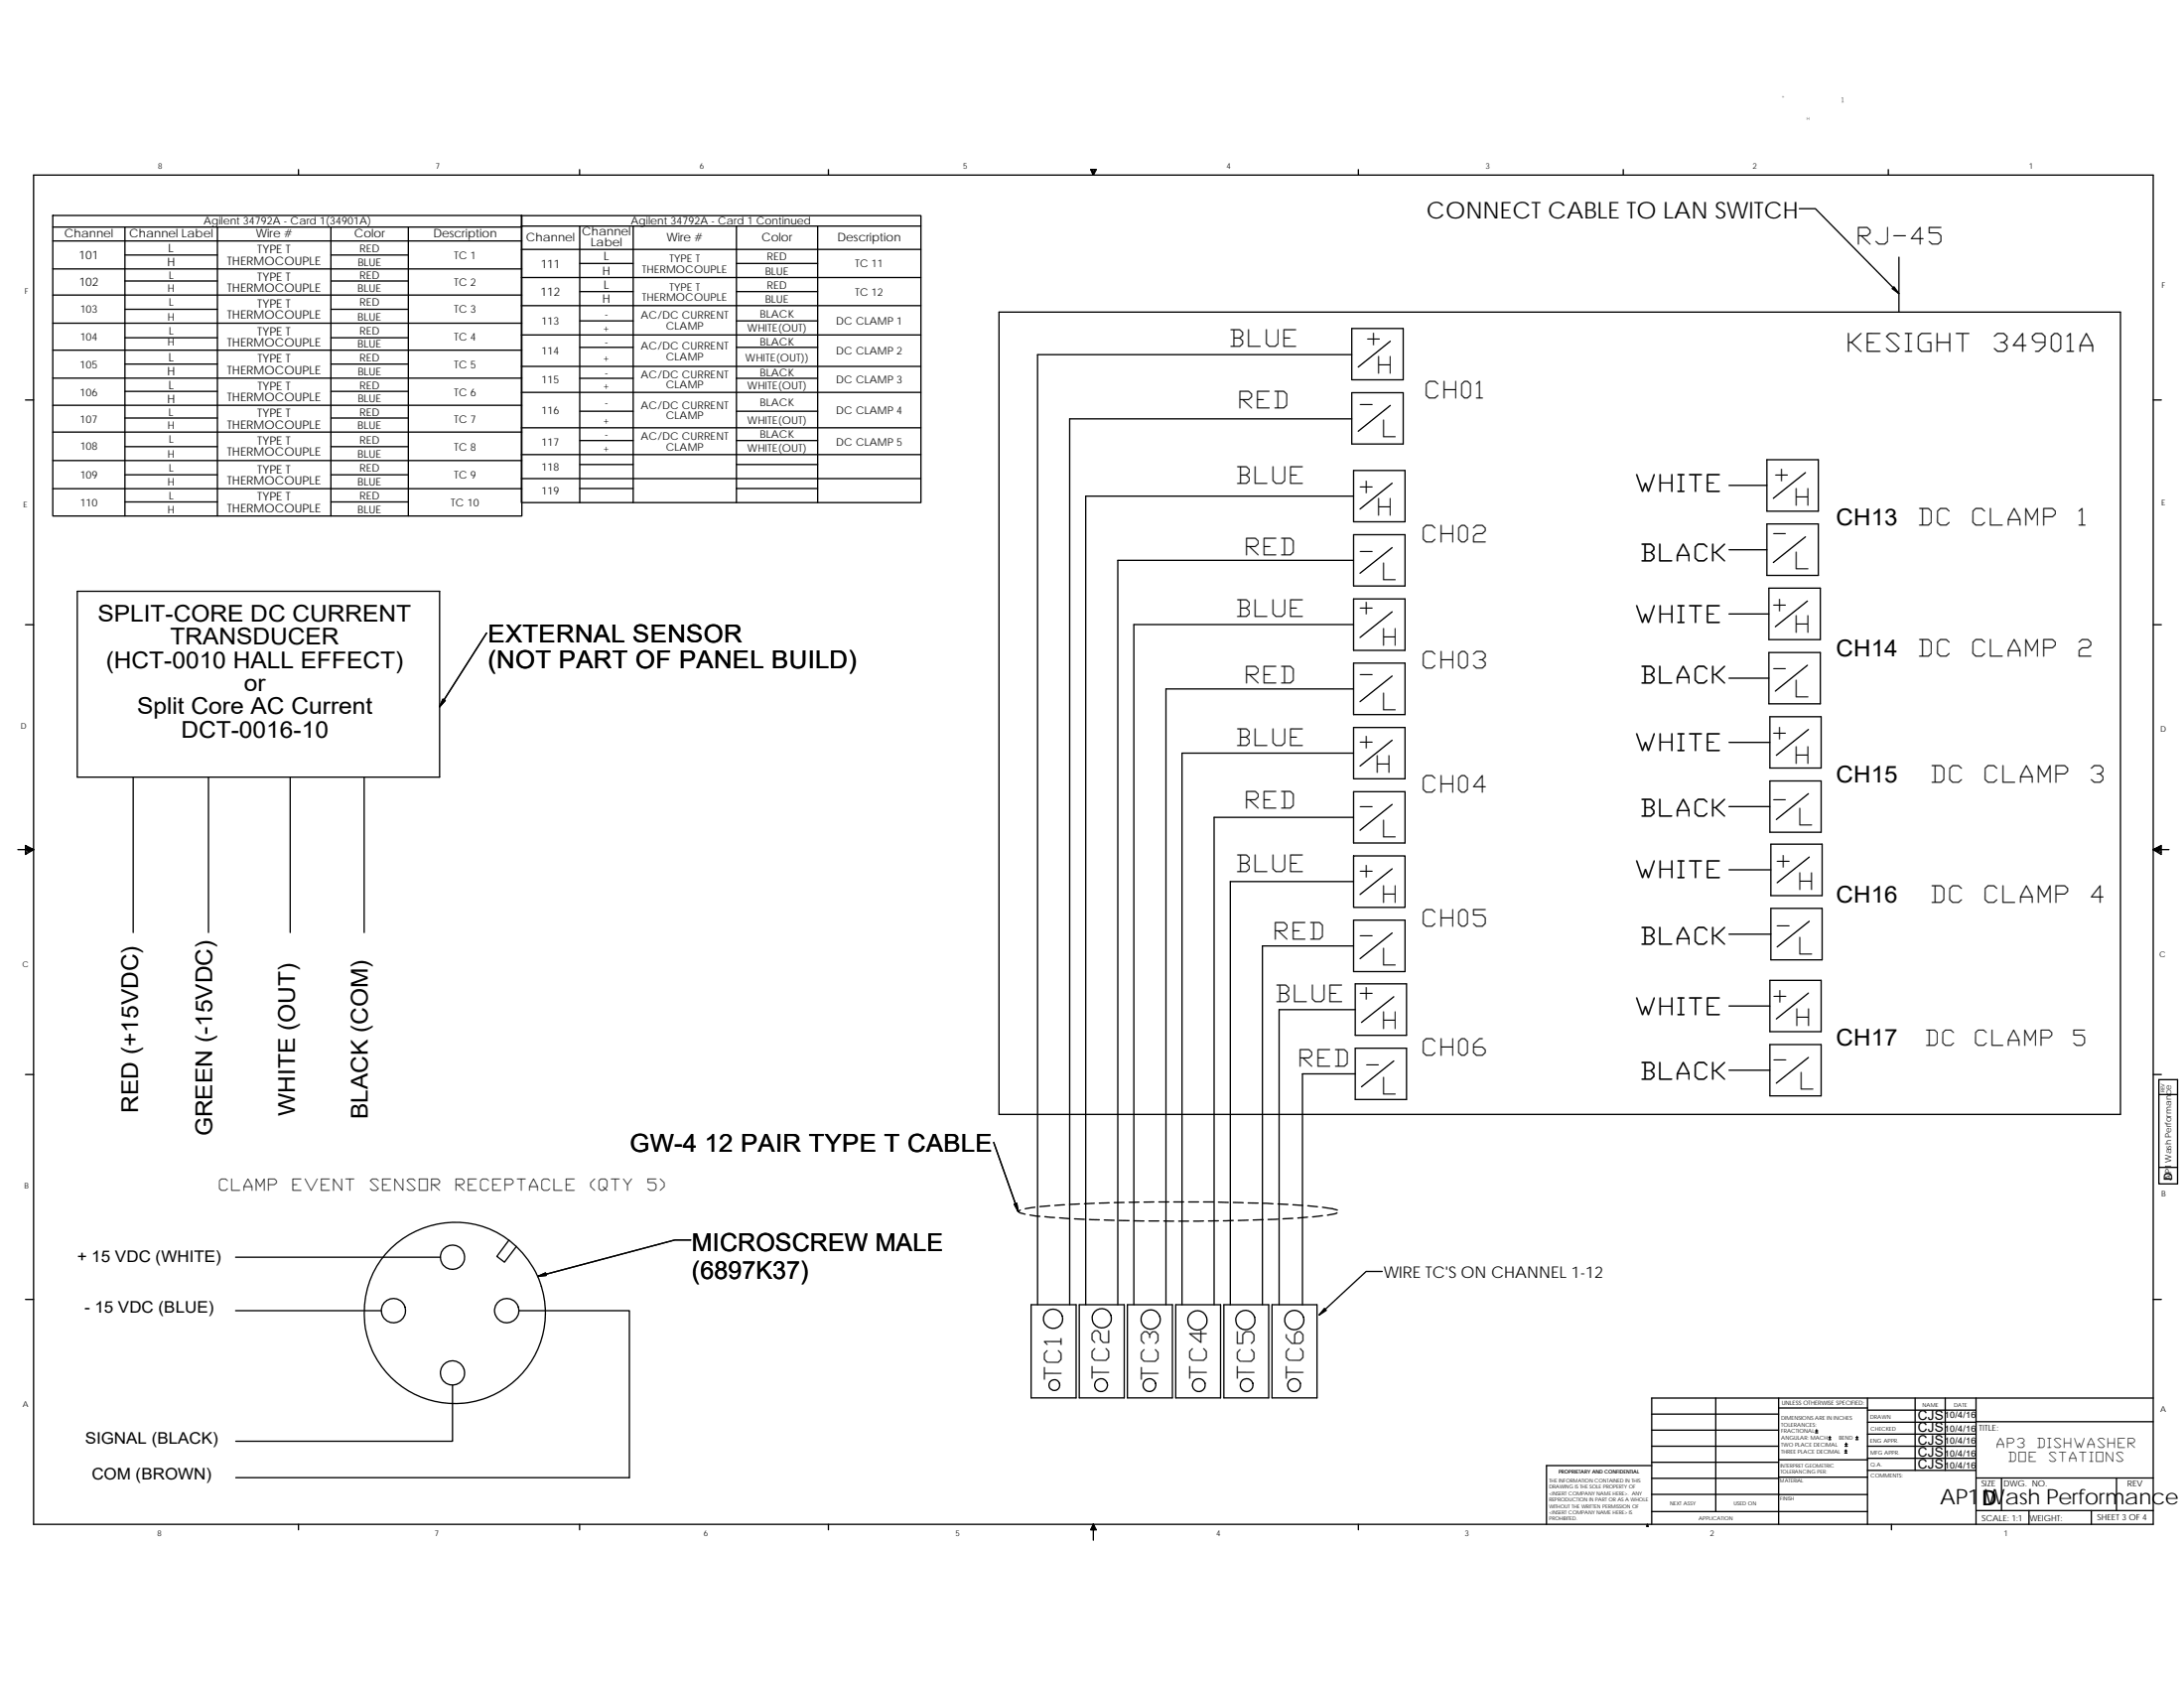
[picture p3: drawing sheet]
<svg xmlns="http://www.w3.org/2000/svg" width="279mm" height="216mm" viewBox="0 0 279 216" stroke-linecap="round" stroke-linejoin="round" font-family="sans-serif">
<g fill="none" stroke="#000" stroke-width=".17">
<path d="M4.3 22.4h271.2v172.6h-271.2zM6.8 27.6h60v38.4h-60zM6.8 29h60M6.8 30.8h60M6.8 34.4h60M6.8 37.7h60M16 29v37M16 32.6h11.8M16 35.9h11.8M16 39.6h11.8M27.8 29v37M38.2 21.7v.7"/>
<path d="M42.3 29v37M42.3 32.6h9.9M42.3 35.9h9.9M42.3 39.6h9.9M52.2 29v37M66.7 27.6h51.1v36.7h-51.1zM66.7 28.9h51.1M66.7 31.9h51.1M66.7 35.5h51.1M66.7 39.1h51.1M74.1 21.7v.7M74.2 28.9v35.4"/>
<path d="M74.2 33.7h6.8M74.2 37.3h6.8M81 28.9v35.4M94.2 28.9v35.4M94.2 33.7h10.4M94.2 37.3h10.4M104.6 28.9v35.4M106 21.7v.7M127.8 39.9h143.5v102.6h-143.5zM139.5 21.7h.8l-.4 .7zM139.6 21.7l.3 .7M139.8 21.7l.1 .7"/>
<path d="M140 21.7l-.1 .7M140.1 21.7l-.2 .7M173.8 21.7v.7M207.7 21.7v.7M230.2 26.7h2l10.7 10.8M241.6 21.7v.7M242.9 32.9v7M3.3 51.2h1M6.8 55.3h60M6.8 58.9h60M6.8 41.3h60M6.8 44.8h60"/>
<path d="M6.8 48.4h60M6.8 51.8h60M16 57.1h11.8M16 43.2h11.8M16 46.6h11.8M16 50.1h11.8M16 53.5h11.8M42.3 57.1h9.9M42.3 43.2h9.9M42.3 46.6h9.9M42.3 50.1h9.9M42.3 53.5h9.9"/>
<path d="M66.7 42.8h51.1M66.7 46.9h51.1M66.7 50.2h51.1M66.7 54.7h51.1M66.7 58.1h51.1M74.2 41h6.8M74.2 44.4h6.8M74.2 48.4h6.8M74.2 52.6h6.8M74.2 56.3h6.8M74.2 59.4h6.8M94.2 41h10.4"/>
<path d="M94.2 44.4h10.4M94.2 48.4h10.4M94.2 52.6h10.4M94.2 56.3h10.4M94.2 59.4h10.4M172.9 42h6.6v6.6h-6.6zM172.9 50.2h6.6v6.6h-6.6zM172.9 53.6h-36.1v113.3M172.9 45.4h-40.2v121.5M177.9 51.9l-4.1 3.3M177.9 43.6l-4.1 3.3M226 58.8h6.6v6.6h-6.6z"/>
<path d="M275.5 51.2h1M3.3 79.9h1M6.8 62.5h60M9.9 75.6h46.3v23.8h-46.3zM16 60.7h11.8M16 64.2h11.8M42.3 60.7h9.9M42.3 64.2h9.9M66.7 61.2h51.1M74.2 62.5h6.8M94.2 62.5h10.4M173.2 60.2h6.5v6.5h-6.5z"/>
<path d="M173.2 68.4h6.5v6.6h-6.5zM173.2 76.6h6.5v6.6h-6.5zM173.2 79.9h-28.1v87M173.2 71.7h-30.2v95.2M173.2 63.5h-34.3v103.4M178.1 70l-4.1 3.3M178.1 61.8l-4.1 3.3M178.1 78.3l-4.1 3.2M221.2 78.5h5.1M221.2 70.3h4.8M221.2 62.1h4.8M226 67h6.6v6.6h-6.6z"/>
<path d="M226.3 75.2h6.6v6.6h-6.6zM231 68.7l-4.1 3.2M231 60.5l-4.1 3.2M231.2 76.9l-4.1 3.3M275.5 79.9h1M17 99.4v19.9M26.7 99.4v19.9M37.1 99.4v19.9M46.6 99.4v19.9M62.3 81l-6.1 9.4M173.2 84.8h6.5v6.6h-6.5zM173.2 93h6.5v6.6h-6.5z"/>
<path d="M173.2 96.3h-22v70.6M173.2 88.1h-24v78.8M178.1 86.5l-4.1 3.2M178.1 94.7l-4.1 3.3M221.2 95h5.2M221.2 86.7h5.1M226.3 83.5h6.6v6.5h-6.6zM226.4 91.7h6.6v6.5h-6.6zM226.4 99.9h6.6v6.5h-6.6zM231.2 85.1l-4.1 3.3M231.4 93.3l-4.2 3.3M2.3 108.7h2"/>
<path d="M3.3 108.1l1 .6-1 .6zM3.3 108.3l1 .4M3.3 108.5l1 .2M4.3 108.7l-1 .4M4.3 108.7l-1 .1M173.2 109.5h6.5v6.6h-6.5zM173.2 117.7h6.5v6.6h-6.5zM173.2 101.3h6.5v6.5h-6.5zM173.2 112.8h-15.8v54.1M173.2 104.5h-17.9v62.4M178.1 111.1l-4.1 3.3M178.1 102.9l-4.1 3.3"/>
<path d="M178.1 119.3l-4.1 3.3M221.2 119.5h5.3M221.2 111.3h5.3M221.2 103.2h5.2M226.5 108h6.6v6.6h-6.6zM226.5 116.2h6.6v6.6h-6.6zM231.4 101.5l-4.2 3.3M231.5 117.8l-4.1 3.3M231.5 109.6l-4.1 3.3M275.5 108.7h2M275.5 108.7l1 .1M275.5 108.7l1 .4"/>
<path d="M276.5 108.3l-1 .4 1-.6v1.2l-1-.6M276.5 108.5l-1 .2M3.3 137.4h1M173.2 121h-11.7v45.9M173.4 125.8h6.5v6.6h-6.5zM173.4 134.1h6.5v6.5h-6.5zM173.4 137.4h-6.8v29.5M173.4 129.1h-9.8v37.8M178.3 135.7l-4.1 3.3M178.3 127.5l-4.1 3.3M221.2 136.9h5.2M221.2 128.7h5.2"/>
<path d="M226.4 125.4h6.6v6.6h-6.6zM226.4 133.6h6.6v6.6h-6.6zM231.4 135.3l-4.2 3.2M231.4 127l-4.2 3.3M275.5 137.4h1M276.2 138.1h2.4v13.3h-2.4zM276.2 140h2.4M65.1 158.6l-1.5 2.1 .9 .7 1.6-2M88.4 158.6h-2.1l-17.5 4.7M127.1 146.1l3.2 8.9M130.5 154.8l-.2 .1 .1 .2 .7 .2M131.8 155.4l1.2 .2"/>
<path d="M132.4 154.4l-1.3 .2M133.7 155.6l1.2 .1M134.3 154.2l-1.3 .1M135.6 155.8l1.2 .1M136.2 154.1l-1.3 .1M137.5 155.9l1.2 .1M138.1 154l-1.3 .1M139.4 156h1.2M140 153.9l-1.3 .1M141.3 156l1.2 .1M141.9 153.8l-1.3 .1M143.2 156.1h1.2"/>
<path d="M143.8 153.8h-1.3M145.1 156.1l1.2 .1M145.7 153.8h-1.3M147 156.2h1.3M147.6 153.7l-1.3 .1M148.3 153.7h1.2M148.9 156.2h1.3M150.2 153.7h1.2M150.8 156.2h1.3M152.1 153.7h1.2M154 153.7h1.2M154 156.2h-1.3"/>
<path d="M155.9 153.8h1.2M155.9 156.1l-1.3 .1M157.8 153.8h1.2M157.8 156.1h-1.3M159.7 153.9h1.3M159.7 156.1h-1.3M161.6 153.9l1.3 .1M161.6 156h-1.3M163.5 154l1.3 .1M163.5 155.9l-1.3 .1M165.4 154.1l1.3 .1M165.4 155.8l-1.3 .1"/>
<path d="M167.3 155.7l-1.3 .1M167.3 154.2l1.3 .1M169.2 154.4l1.9 .4M169.2 155.5l-1.3 .1M171 155.1l-1.2 .3M276.2 149.3h2.4M3.3 166.2h1M30.1 167.6h18.7M30.1 160.8h26.2M57.9 177.2v7.1h-27.7M66.4 167.6h14.1v21.4h-50.3M131.9 166.9h5.8v11.9h-5.8z"/>
<path d="M138.1 166.9h5.7v11.9h-5.7zM144.2 166.9h5.8v11.9h-5.8zM150.4 166.9h5.7v11.9h-5.7zM156.6 166.9h5.7v11.9h-5.7zM162.7 166.9h5.8v11.9h-5.8zM176.8 162.6h-2l-6 5.6M219.5 178.8v14.5M227.5 178.8v16.2M238.9 178.8v16.2M245 178.8v9.3M248.9 178.8v9.3M252.8 178.8v16.2"/>
<path d="M275.5 166.2h1M275.5 178.8h-64.2v16.2M38.2 195v.7M74.1 195v.7M106 195v.7M139.9 195l.4 .7h-.8zM139.9 195v2M139.9 195l.2 .7M139.9 195l-.3 .7M139.9 195l-.1 .7M139.9 195l.1 .7M173.8 195v.7"/>
<path d="M210.8 195l.1 .2h-.2zM211.3 193.3h27.6M211.3 189.1h16.2M211.3 187h16.2M211.3 185h16.2M211.3 182.9h16.2M211.3 180.9h16.2M211.3 191.1h16.2M211.3 187.5h-13.5v7.5M227.5 180.1h11.4M227.5 191.2h11.4M227.5 188.9h11.4"/>
<path d="M227.5 186.7h11.4M232.3 183.3h.2M232.3 183h.2M232.4 182.9v.2M234 184.1h.2M234 183.9h.2M234.1 183.7v.3M236 185.8h.3M236 185.6h.3M236.1 185h.2M236.1 184.7h.2M236.1 185.4v.3"/>
<path d="M236.2 184.6v.2M237.4 184.1h.3M237.4 183.9h.3M237.6 183.7v.3M238.9 188.1h13.9M238.9 185h13.9M238.9 186.5h13.9M238.9 183.4h13.9M238.9 181.9h13.9M238.9 180.4h13.9M242 195v.7M252.8 193.2h22.7"/>
<path d="M252.8 189h22.7M252.8 181.8h22.7M256.1 189v4.2M259.6 193.2v1.8M267.5 193.2v1.8M270.8 189v4.2"/>
<circle cx="50.3" cy="167.6" r="1.55"/>
<circle cx="57.9" cy="160.8" r="1.55"/>
<circle cx="57.9" cy="175.6" r="1.55"/>
<circle cx="58.2" cy="167.9" r="11.6"/>
<circle cx="64.8" cy="167.6" r="1.56"/>
<circle cx="134.7" cy="168.7" r="1.23"/>
<circle cx="134.9" cy="177.2" r=".69"/>
<circle cx="140.9" cy="177.2" r=".82"/>
<circle cx="141" cy="168.6" r="1.23"/>
<circle cx="147" cy="177.2" r=".82"/>
<circle cx="147.2" cy="168.8" r="1.24"/>
<circle cx="153.2" cy="168.9" r="1.23"/>
<circle cx="153.4" cy="177.2" r=".82"/>
<circle cx="159.3" cy="168.8" r="1.23"/>
<circle cx="159.5" cy="177.2" r=".82"/>
<circle cx="165.6" cy="177.2" r=".82"/>
<circle cx="165.6" cy="168.8" r="1.23"/>
</g>
<g fill="#000" stroke="#000" stroke-width=".17">
<path d="M242.1 36.9l.2-.2 .6 .8z" fill-rule="evenodd"/>
<path d="M56.7 89.4l.3 .2-.8 .8z" fill-rule="evenodd"/>
<path d="M56.7 89.4l.3 .2-.8 .8z" fill-rule="evenodd"/>
<path d="M129.8 154l.3-.1 .2 1.1z" fill-rule="evenodd"/>
<path d="M129.8 154l.3-.1 .2 1.1z" fill-rule="evenodd"/>
<path d="M68.8 163.3l1-.5 .1 .3z" fill-rule="evenodd"/>
<path d="M68.8 163.3l1-.5 .1 .3z" fill-rule="evenodd"/>
<path d="M169.4 167.3l.3 .3-.9 .6z" fill-rule="evenodd"/>
</g>
<g font-size="3.2">
<text x="236.5" y="45">KESIGHT</text>
<text x="255.2" y="45">34901A</text>
<text x="62.4" y="82.2">EXTERNAL SENSOR</text>
<text x="62.4" y="85.4">(NOT PART OF PANEL BUILD)</text>
<text x="80.6" y="147.3">GW-4 12 PAIR TYPE T CABLE</text>
<text x="88.5" y="160">MICROSCREW MALE</text>
<text x="88.5" y="163.5">(6897K37)</text>
</g>
<g font-size="3">
<text x="182.5" y="27.9">CONNECT CABLE TO LAN SWITCH</text>
<text x="237.8" y="31.2">RJ-45</text>
<text x="157.5" y="44.4">BLUE</text>
<text x="175" y="44.4">+</text>
<text x="176.4" y="47.8">H</text>
<text x="158.6" y="52.2">RED</text>
<text x="174.1" y="52.9">-</text>
<text x="182.5" y="50.9">CH01</text>
<text x="177" y="55.9">L</text>
<text x="158.3" y="61.8">BLUE</text>
<text x="174.1" y="63.4">+</text>
<text x="176.4" y="65.9">H</text>
<text x="209.4" y="62.8">WHITE</text>
<text x="227.2" y="61.8">+</text>
<text x="229.8" y="64.6">H</text>
<text x="159.5" y="71">RED</text>
<text x="174.1" y="71.7">-</text>
<text x="182.1" y="69.4">CH02</text>
<text x="210.1" y="71.7">BLACK</text>
<text x="226.9" y="69.4">-</text>
<text x="234.9" y="67.1">CH13</text>
<text x="245.6" y="67.1">DC</text>
<text x="252.4" y="67.1">CLAMP</text>
<text x="266" y="67.1">1</text>
<text x="177" y="74.2">L</text>
<text x="229.8" y="72.8">L</text>
<text x="12.5" y="79.5">SPLIT-CORE DC CURRENT</text>
<text x="21.8" y="82.5">TRANSDUCER</text>
<text x="158.3" y="78.9">BLUE</text>
<text x="174.1" y="78.9">+</text>
<text x="177" y="82.5">H</text>
<text x="209.4" y="79.6">WHITE</text>
<text x="226.9" y="78.5">+</text>
<text x="229.8" y="80.9">H</text>
<text x="234.9" y="83.9">CH14</text>
<text x="245.6" y="83.9">DC</text>
<text x="252.4" y="83.9">CLAMP</text>
<text x="266" y="83.9">2</text>
<text x="13.5" y="85.4">(HCT-0010 HALL EFFECT)</text>
<text x="31.2" y="88.4">or</text>
<text x="159.5" y="87.4">RED</text>
<text x="174.1" y="87.4">-</text>
<text x="182.1" y="85.4">CH03</text>
<text x="210.1" y="87.4">BLACK</text>
<text x="226.9" y="86.6">-</text>
<text x="229.8" y="89.1">L</text>
<text x="17.5" y="91.4">Split Core AC Current</text>
<text x="23.2" y="94.3">DCT-0016-10</text>
<text x="158.3" y="95.4">BLUE</text>
<text x="177" y="90.8">L</text>
<text x="226.9" y="94.8">+</text>
<text x="174.1" y="96">+</text>
<text x="176.2" y="98.8">H</text>
<text x="182.1" y="101.4">CH04</text>
<text x="209.4" y="96">WHITE</text>
<text x="229.8" y="97.6">H</text>
<text x="234.9" y="100.1">CH15</text>
<text x="247.2" y="100.1">DC</text>
<text x="254" y="100.1">CLAMP</text>
<text x="267.6" y="100.1">3</text>
<text x="159.5" y="103.4">RED</text>
<text x="174.1" y="104.3">-</text>
<text x="177" y="107">L</text>
<text x="210.1" y="104.3">BLACK</text>
<text x="226.9" y="103.4">-</text>
<text x="230.3" y="105.6">L</text>
<text x="158.3" y="111.5">BLUE</text>
<text x="174.1" y="112.5">+</text>
<text x="209.4" y="112.3">WHITE</text>
<text x="227.4" y="111.2">+</text>
<text x="230.3" y="113.8">H</text>
<text x="177" y="115.4">H</text>
<text x="182.1" y="118.5">CH05</text>
<text x="227.4" y="119.5">-</text>
<text x="234.9" y="115.4">CH16</text>
<text x="247.2" y="115.4">DC</text>
<text x="254" y="115.4">CLAMP</text>
<text x="267.6" y="115.4">4</text>
<text x="163.2" y="120.1">RED</text>
<text x="174.1" y="120.8">-</text>
<text x="177" y="123.4">L</text>
<text x="210.1" y="120.8">BLACK</text>
<text x="230.3" y="122">L</text>
<text x="163.4" y="128.1">BLUE</text>
<text x="174.1" y="128.1">+</text>
<text x="177" y="131.6">H</text>
<text x="209.4" y="129.8">WHITE</text>
<text x="227" y="128.6">+</text>
<text x="229.9" y="131.2">H</text>
<text x="166.4" y="136.4">RED</text>
<text x="174.8" y="137.3">-</text>
<text x="182.1" y="135">CH06</text>
<text x="227" y="136.7">-</text>
<text x="234.9" y="133.8">CH17</text>
<text x="17.7" y="142.3" transform="rotate(-90 17.7 142.3)">RED (+15VDC)</text>
<text x="37.7" y="142.7" transform="rotate(-90 37.7 142.7)">WHITE (OUT)</text>
<text x="47.1" y="143.2" transform="rotate(-90 47.1 143.2)">BLACK (COM)</text>
<text x="177" y="140">L</text>
<text x="210.1" y="138">BLACK</text>
<text x="230.4" y="139.3">L</text>
<text x="27.1" y="145.3" transform="rotate(-90 27.1 145.3)">GREEN (-15VDC)</text>
<text x="135.8" y="176.5" transform="rotate(-90 135.8 176.5)">TC1</text>
<text x="141.9" y="176.3" transform="rotate(-90 141.9 176.3)">TC2</text>
<text x="148.2" y="176.4" transform="rotate(-90 148.2 176.4)">TC3</text>
<text x="154.4" y="176.2" transform="rotate(-90 154.4 176.2)">TC4</text>
<text x="160.4" y="176.3" transform="rotate(-90 160.4 176.3)">TC5</text>
<text x="166.7" y="176.3" transform="rotate(-90 166.7 176.3)">TC6</text>
</g>
<g font-size="2.7">
<text x="246.5" y="133.8">DC</text>
<text x="252.8" y="133.8">CLAMP</text>
<text x="265.3" y="133.8">5</text>
<text x="248.2" y="192.4">AP1 Wash Performance</text>
<text x="253.5" y="192.5">D</text>
</g>
<g font-size="2.1">
<text x="28.1" y="152.3">CLAMP</text>
<text x="37.5" y="152.3">EVENT</text>
<text x="47.4" y="152.3">SENSOR</text>
<text x="58.4" y="152.3">RECEPTACLE</text>
<text x="75.6" y="152.3">(QTY</text>
<text x="82.9" y="152.3">5)</text>
<text x="9.9" y="161.4">+ 15 VDC (WHITE)</text>
<text x="10.8" y="167.9">- 15 VDC (BLUE)</text>
<text x="177" y="163.4">WIRE TC'S ON CHANNEL 1-12</text>
<text x="10.9" y="184.6">SIGNAL (BLACK)</text>
<text x="11.7" y="189.2">COM (BROWN)</text>
</g>
<g font-size="1.7">
<text x="245.3" y="184.7">CJS</text>
<text x="245.3" y="183.2">CJS</text>
<text x="245.3" y="181.7">CJS</text>
<text x="255.5" y="185.2">AP3</text>
<text x="260.7" y="185.2">DISHWASHER</text>
<text x="245.3" y="187.8">CJS</text>
<text x="245.3" y="186.3">CJS</text>
<text x="257" y="186.9">DOE</text>
<text x="262.2" y="186.9">STATIONS</text>
</g>
<g font-size="1.5">
<text x="8.2" y="30.4">Channel</text>
<text x="10.1" y="33.2">101</text>
<text x="16.5" y="30.4">Channel Label</text>
<text x="21.4" y="34.1">H</text>
<text x="21.5" y="32.3">L</text>
<text x="29.1" y="33.9">THERMOCOUPLE</text>
<text x="32.7" y="30.4">Wire #</text>
<text x="32.9" y="32.4">TYPE T</text>
<text x="32.9" y="35.9">TYPE T</text>
<text x="45.3" y="30.4">Color</text>
<text x="55.4" y="30.4">Description</text>
<text x="67.3" y="30.8">Channel</text>
<text x="69.2" y="34.2">111</text>
<text x="74.4" y="30.1">Channel</text>
<text x="75.6" y="31.6">Label</text>
<text x="77.1" y="35.1">H</text>
<text x="77.2" y="33.3">L</text>
<text x="85.3" y="30.8">Wire #</text>
<text x="97.4" y="30.8">Color</text>
<text x="107.1" y="30.8">Description</text>
<text x="10.1" y="36.6">102</text>
<text x="29.1" y="37.3">THERMOCOUPLE</text>
<text x="29.1" y="40.8">THERMOCOUPLE</text>
<text x="32.9" y="39.3">TYPE T</text>
<text x="69.2" y="37.8">112</text>
<text x="77.1" y="38.7">H</text>
<text x="77.2" y="36.9">L</text>
<text x="21.5" y="46.2">L</text>
<text x="29.1" y="44.3">THERMOCOUPLE</text>
<text x="29.1" y="47.8">THERMOCOUPLE</text>
<text x="32.9" y="42.9">TYPE T</text>
<text x="32.9" y="46.4">TYPE T</text>
<text x="21.4" y="48">H</text>
<text x="21.4" y="51.5">H</text>
<text x="21.5" y="49.8">L</text>
<text x="29.1" y="51.4">THERMOCOUPLE</text>
<text x="32.9" y="53.4">TYPE T</text>
<text x="32.9" y="49.9">TYPE T</text>
<text x="29.1" y="54.8">THERMOCOUPLE</text>
<text x="29.1" y="58.4">THERMOCOUPLE</text>
<text x="32.9" y="56.9">TYPE T</text>
<text x="29.1" y="62">THERMOCOUPLE</text>
<text x="29.1" y="65.5">THERMOCOUPLE</text>
<text x="32.9" y="60.5">TYPE T</text>
<text x="32.9" y="64.1">TYPE T</text>
<text x="277.9" y="151" transform="rotate(-90 277.9 151)">D</text>
</g>
<g font-size="1.4">
<text x="26.1" y="28.7">Agilent 34792A - Card 1(34901A)</text>
<text x="80.7" y="28.6">Agilent 34792A - Card 1 Continued</text>
<text x="21.6" y="35.7">L</text>
<text x="45.8" y="34">BLUE</text>
<text x="46" y="32.2">RED</text>
<text x="46" y="35.7">RED</text>
<text x="58.1" y="33.1">TC 1</text>
<text x="82.1" y="34.9">THERMOCOUPLE</text>
<text x="85.7" y="33.5">TYPE T</text>
<text x="97.9" y="35.1">BLUE</text>
<text x="98.1" y="33.3">RED</text>
<text x="109.4" y="34.2">TC 11</text>
<text x="10.2" y="40">103</text>
<text x="21.4" y="37.4">H</text>
<text x="21.4" y="41">H</text>
<text x="21.6" y="39.2">L</text>
<text x="45.8" y="37.4">BLUE</text>
<text x="45.8" y="41">BLUE</text>
<text x="46" y="39.2">RED</text>
<text x="58.1" y="36.6">TC 2</text>
<text x="58.1" y="40">TC 3</text>
<text x="69.3" y="41.5">113</text>
<text x="77.4" y="40.6">-</text>
<text x="82" y="40.8">AC/DC CURRENT</text>
<text x="82.1" y="38.5">THERMOCOUPLE</text>
<text x="85.7" y="37.1">TYPE T</text>
<text x="97.2" y="40.6">BLACK</text>
<text x="97.9" y="38.7">BLUE</text>
<text x="98.1" y="36.9">RED</text>
<text x="107" y="41.5">DC CLAMP 1</text>
<text x="109.4" y="37.8">TC 12</text>
<text x="10.2" y="47.1">105</text>
<text x="10.2" y="43.6">104</text>
<text x="21.4" y="44.3">H</text>
<text x="21.6" y="42.8">L</text>
<text x="45.8" y="44.5">BLUE</text>
<text x="45.8" y="48">BLUE</text>
<text x="46" y="42.8">RED</text>
<text x="46" y="46.2">RED</text>
<text x="58.1" y="43.6">TC 4</text>
<text x="58.1" y="47.1">TC 5</text>
<text x="69.3" y="45.4">114</text>
<text x="77.2" y="42.5">+</text>
<text x="77.2" y="46.2">+</text>
<text x="77.4" y="44.2">-</text>
<text x="82" y="44.7">AC/DC CURRENT</text>
<text x="85.2" y="42.1">CLAMP</text>
<text x="85.2" y="46">CLAMP</text>
<text x="95.4" y="46.2">WHITE(OUT))</text>
<text x="95.6" y="42.5">WHITE(OUT)</text>
<text x="97.2" y="44.2">BLACK</text>
<text x="107" y="45.4">DC CLAMP 2</text>
<text x="10.2" y="50.6">106</text>
<text x="21.6" y="53.2">L</text>
<text x="45.8" y="51.5">BLUE</text>
<text x="46" y="49.7">RED</text>
<text x="46" y="53.2">RED</text>
<text x="58.1" y="50.6">TC 6</text>
<text x="69.3" y="49">115</text>
<text x="69.3" y="53">116</text>
<text x="77.2" y="49.8">+</text>
<text x="77.4" y="48.2">-</text>
<text x="77.4" y="51.9">-</text>
<text x="82" y="48.4">AC/DC CURRENT</text>
<text x="82" y="52.3">AC/DC CURRENT</text>
<text x="85.2" y="49.7">CLAMP</text>
<text x="85.2" y="53.6">CLAMP</text>
<text x="95.6" y="49.8">WHITE(OUT)</text>
<text x="97.2" y="48.2">BLACK</text>
<text x="97.2" y="51.9">BLACK</text>
<text x="107" y="49">DC CLAMP 3</text>
<text x="107" y="53">DC CLAMP 4</text>
<text x="10.2" y="54.1">107</text>
<text x="10.2" y="57.6">108</text>
<text x="21.4" y="54.9">H</text>
<text x="21.4" y="58.5">H</text>
<text x="21.6" y="56.7">L</text>
<text x="45.8" y="54.9">BLUE</text>
<text x="45.8" y="58.5">BLUE</text>
<text x="46" y="56.7">RED</text>
<text x="58.1" y="54.1">TC 7</text>
<text x="58.1" y="57.6">TC 8</text>
<text x="69.3" y="57">117</text>
<text x="77.2" y="54.2">+</text>
<text x="77.2" y="57.8">+</text>
<text x="77.4" y="56">-</text>
<text x="82" y="56.3">AC/DC CURRENT</text>
<text x="85.2" y="57.6">CLAMP</text>
<text x="95.6" y="54.2">WHITE(OUT)</text>
<text x="95.6" y="57.8">WHITE(OUT)</text>
<text x="97.2" y="56">BLACK</text>
<text x="107" y="57">DC CLAMP 5</text>
<text x="10.2" y="61.2">109</text>
<text x="10.2" y="64.8">110</text>
<text x="21.4" y="62.1">H</text>
<text x="21.4" y="65.6">H</text>
<text x="21.6" y="60.3">L</text>
<text x="21.6" y="63.9">L</text>
<text x="45.8" y="62.1">BLUE</text>
<text x="45.8" y="65.6">BLUE</text>
<text x="46" y="60.3">RED</text>
<text x="46" y="63.9">RED</text>
<text x="57.7" y="64.8">TC 10</text>
<text x="58.1" y="61.2">TC 9</text>
<text x="69.3" y="60.2">118</text>
<text x="69.3" y="63.3">119</text>
</g>
<g font-size="1.1">
<text x="277.8" y="151" transform="rotate(-90 277.8 151)">AP1 Wash Performance</text>
<text x="248.8" y="184.7">10/4/16</text>
<text x="248.8" y="183.1">10/4/16</text>
<text x="248.8" y="181.4">10/4/16</text>
<text x="253.2" y="183">TITLE:</text>
<text x="248.8" y="187.8">10/4/16</text>
<text x="248.8" y="186.3">10/4/16</text>
<text x="253.5" y="190.1">SIZE</text>
<text x="256.3" y="190.1">DWG. NO.</text>
<text x="272.2" y="190.1">REV</text>
<text x="253.5" y="194.5">SCALE: 1:1</text>
<text x="259.6" y="194.5">WEIGHT:</text>
<text x="268.3" y="194.5">SHEET 3 OF 4</text>
</g>
<g font-size="1">
<text x="20.2" y="21.6">8</text>
<text x="55.7" y="21.5">7</text>
<text x="89.5" y="21.6">6</text>
<text x="123.2" y="21.6">5</text>
<text x="156.9" y="21.5">4</text>
<text x="190.1" y="21.6">3</text>
<text x="224.2" y="21.5">2</text>
<text x="259.6" y="21.6">1</text>
<text x="3.2" y="37.6">F</text>
<text x="276.6" y="36.9">F</text>
<text x="3" y="65">E</text>
<text x="276.5" y="64.6">E</text>
<text x="2.6" y="93.2">D</text>
<text x="276.4" y="93.6">D</text>
<text x="2.9" y="123.7">C</text>
<text x="276.2" y="122.4">C</text>
<text x="3.1" y="152.1">B</text>
<text x="276.5" y="153">B</text>
<text x="2.9" y="180">A</text>
<text x="276.4" y="180.6">A</text>
<text x="20.2" y="196.4">8</text>
<text x="55.6" y="196.4">7</text>
<text x="90" y="196.4">6</text>
<text x="122.3" y="196.4">5</text>
<text x="155.6" y="196.4">4</text>
<text x="187.4" y="196.4">3</text>
<text x="218.8" y="196.4">2</text>
<text x="256.3" y="196.4">1</text>
</g>
<g font-size=".8">
<text x="235.6" y="13.1">1</text>
<text x="227.9" y="179.7">UNLESS OTHERWISE SPECIFIED:</text>
</g>
<g font-size=".7">
<text x="276.9" y="139.7" transform="rotate(-90 276.9 139.7)">REV</text>
<text x="245.9" y="179.9">NAME</text>
<text x="250" y="179.9">DATE</text>
<text x="227.9" y="185">TWO PLACE DECIMAL</text>
<text x="227.9" y="185.9">THREE PLACE DECIMAL</text>
<text x="227.9" y="181.6">DIMENSIONS ARE IN INCHES</text>
<text x="227.9" y="182.4">TOLERANCES:</text>
<text x="227.9" y="183.3">FRACTIONAL</text>
<text x="227.9" y="184.1">ANGULAR: MACH</text>
<text x="235.2" y="184.1">BEND</text>
<text x="239.3" y="184.6">ENG APPR.</text>
<text x="239.3" y="181.5">DRAWN</text>
<text x="239.3" y="183">CHECKED</text>
<text x="198.2" y="189.6">THE INFORMATION CONTAINED IN THIS</text>
<text x="198.2" y="190.4">DRAWING IS THE SOLE PROPERTY OF</text>
<text x="198.2" y="191.2">&lt;INSERT COMPANY NAME HERE&gt;. ANY</text>
<text x="199.4" y="188.4">PROPRIETARY AND CONFIDENTIAL</text>
<text x="227.7" y="189.6">MATERIAL</text>
<text x="227.7" y="191.8">FINISH</text>
<text x="227.8" y="188.5">TOLERANCING PER:</text>
<text x="227.8" y="187.7">INTERPRET GEOMETRIC</text>
<text x="239.3" y="189">COMMENTS:</text>
<text x="239.3" y="187.6">Q.A.</text>
<text x="239.3" y="186.1">MFG APPR.</text>
<text x="198.2" y="192">REPRODUCTION IN PART OR AS A WHOLE</text>
<text x="198.2" y="192.8">WITHOUT THE WRITTEN PERMISSION OF</text>
<text x="198.2" y="193.7">&lt;INSERT COMPANY NAME HERE&gt; IS</text>
<text x="198.2" y="194.5">PROHIBITED.</text>
<text x="213.6" y="192.6">NEXT ASSY</text>
<text x="217.3" y="194.4">APPLICATION</text>
<text x="221.8" y="192.6">USED ON</text>
</g>
<g font-size=".5">
<text x="228" y="12.6">+</text>
<text x="231.2" y="15.4">H</text>
</g>
</svg>
